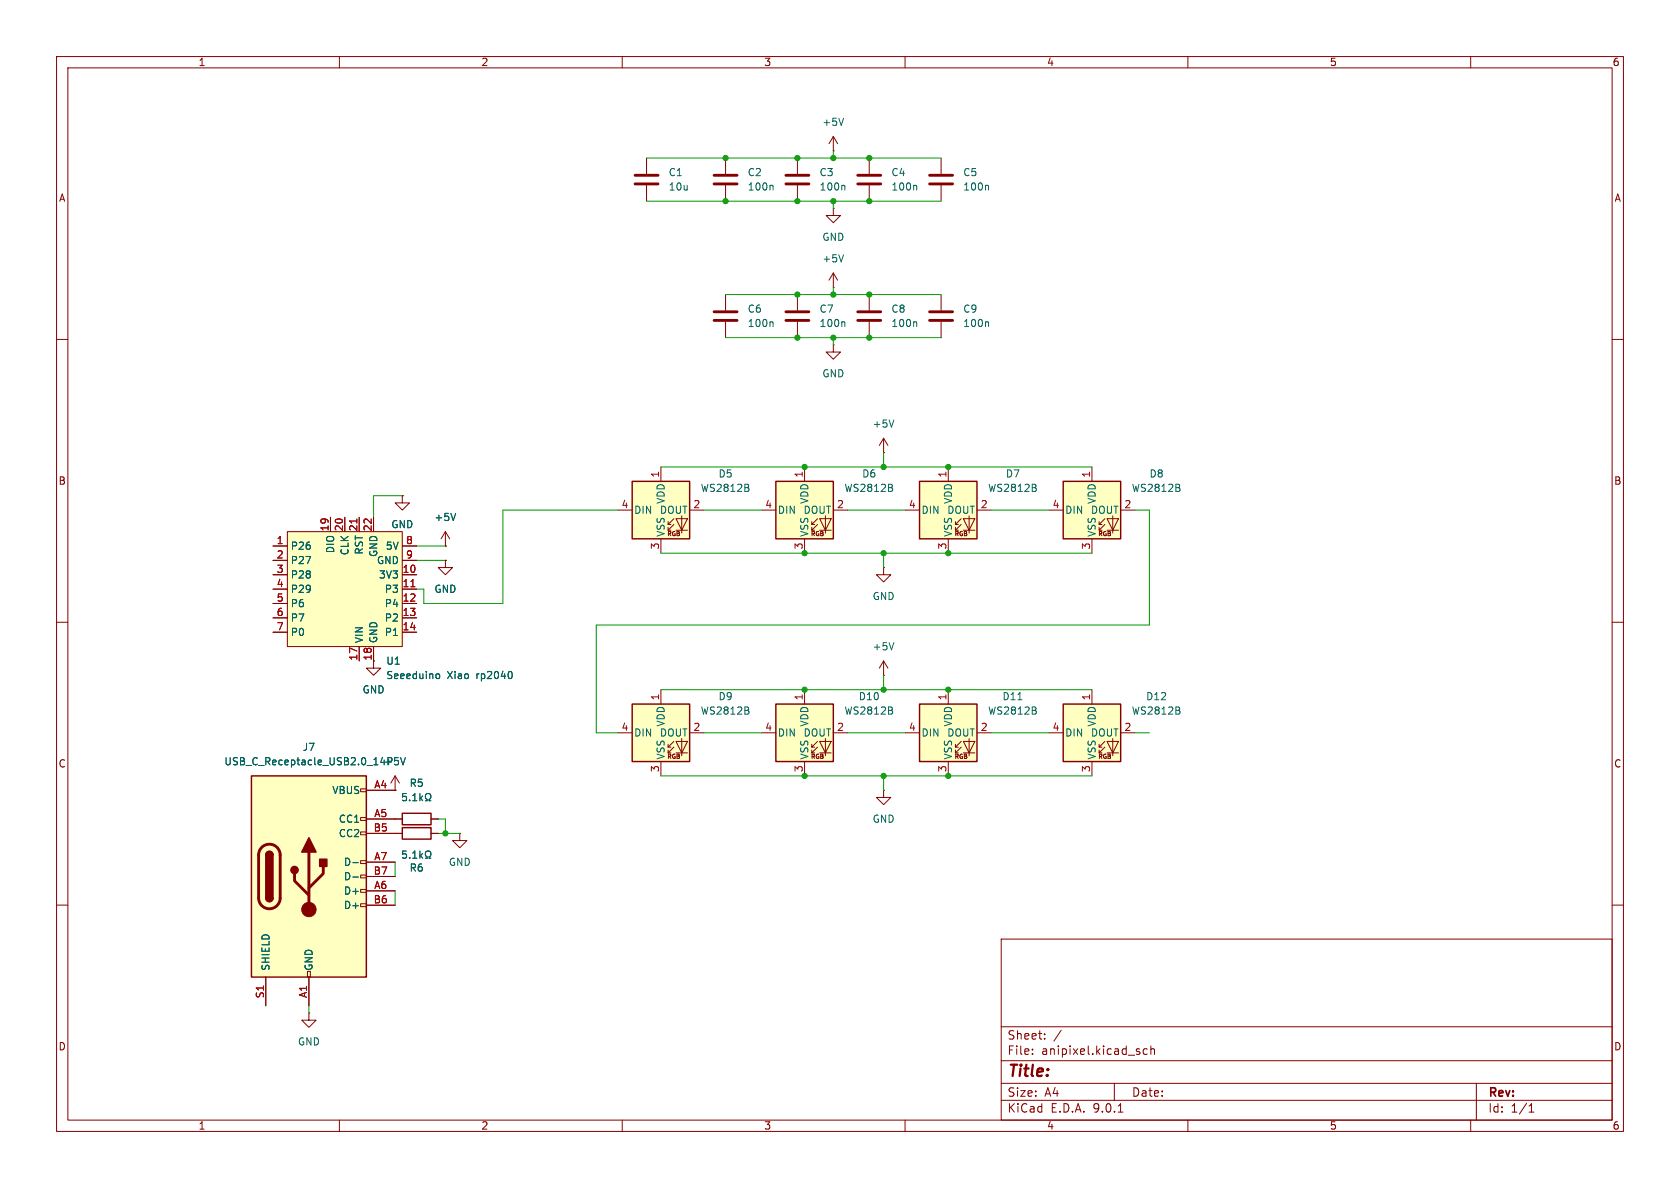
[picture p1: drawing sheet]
<svg xmlns="http://www.w3.org/2000/svg" width="297mm" height="210mm" viewBox="0 0 297 210" stroke-linecap="round" stroke-linejoin="round" font-family="sans-serif">
<g fill="none" stroke="#840000" stroke-width=".18">
<path d="M10 10h277v190h-277zM12 12h273v186h-273zM60 10v2M110 10v2M160 10v2M210 10v2M260 10v2M147.3 26.7h.1M147.3 24.1l-.7 1.3M147.3 24.1l.8 1.3M147.3 24.1v2.6M166.4 27.9v2.8"/>
<path d="M166.4 32.8v2.8M141 52.1v2.8M141 56.9v2.8M10 60h2M285 60h2M10 110h2M156.2 119.4h.1M156.2 116.8l-.8 1.3M156.2 116.8l.8 1.3M156.2 116.8v2.6M285 110h2M10 160h2"/>
<path d="M177 166h108v32h-108zM285 160h2M60 198v2M110 198v2M160 198v2M177 194.5h108M177 191.5h108M177 187.5h108M177 181.5h108M182.5 186.3v.1M182.5 185.5v.1M184.7 183.6v.1"/>
<path d="M184.7 182.8v.1M187.6 182.1l-1.3 2M197 191.5v3M197.7 196.6h.8M202.8 185.5l-.4-.1-.3 .3v.4l.1 .2h.6M203.5 185.5l.2-.1 .3 .1 .1 .9M203.5 184.9v1.5M210 198v2M260 198v2M261 191.5v6.5M270.3 196.6h.9M270.3 195.5l.4-.4v1.5"/>
</g>
<path d="M149.1 20.9l-.4 1.3M174.6 32.8l.2 .1v.7M149.2 56.9l.2 .2v.6M158 113.6l-.4 1.3" fill="none" stroke="#006464" stroke-width=".18"/>
<path d="M164.3 31h4.1M164.3 32.5h4.1M138.9 55.1h4.1M138.9 56.6h4.1" fill="none" stroke="#840000" stroke-width=".51"/>
<path d="M111.8 85.1h10.1v10.2h-10.1z" fill="#ffffc2"/>
<g fill="none" stroke="#840000" stroke-width=".18">
<path d="M128.3 52.1v2.8M128.3 56.9v2.8M109.2 90.2h2.6M116.8 82.6v2.5M116.8 95.3v2.5M118.1 92.7h.5M118.1 93.7h.5M119.1 91.7l-1 1v-.5M119.1 92.7l-1 1v-.5M119.5 91.7h2l-1 2zM119.5 93.7h2M120.5 91.2v3"/>
<path d="M121.9 90.2h2.6"/>
</g>
<path d="M111.8 85.1h10.1v10.2h-10.1z" fill="none" stroke="#840000" stroke-width=".25"/>
<path d="M136.5 56.9l.2 .2v.6M132.3 86.3l.1 .1-.1 .4M132.3 85.7v.4" fill="none" stroke="#006464" stroke-width=".18"/>
<path d="M126.2 55.1h4.1M126.2 56.6h4.1" fill="none" stroke="#840000" stroke-width=".51"/>
<path d="M162.6 85.1h10.1v10.2h-10.1z" fill="#ffffc2"/>
<path d="M160 90.2h2.6M167.6 82.6v2.5M167.6 95.3v2.5M168.9 92.7h.5M168.9 93.7h.5M169.9 91.7l-1 1v-.5M169.9 92.7l-1 1v-.5M170.3 91.7h2l-1 2zM170.3 93.7h2M171.3 91.2v3M172.7 90.2h2.6" fill="none" stroke="#840000" stroke-width=".18"/>
<path d="M162.6 85.1h10.1v10.2h-10.1z" fill="none" stroke="#840000" stroke-width=".25"/>
<path d="M183.1 86.3l.1 .1-.1 .4M183.1 85.7v.4" fill="none" stroke="#006464" stroke-width=".18"/>
<path d="M162.6 124.5h10.1v10.1h-10.1z" fill="#ffffc2"/>
<g fill="none" stroke="#840000" stroke-width=".18">
<path d="M114.3 27.9v2.8M114.3 32.8v2.8M160 129.5h2.6M167.6 121.9v2.6M167.6 134.6v2.6M168.9 132.1h.5M168.9 133.1h.5M169.9 131.1l-1 1v-.5M169.9 132.1l-1 1v-.5M170.3 131.1h2l-1 2zM170.3 133.1h2M171.3 130.6v3"/>
<path d="M172.7 129.5h2.6"/>
</g>
<path d="M162.6 124.5h10.1v10.1h-10.1z" fill="none" stroke="#840000" stroke-width=".25"/>
<path d="M179.9 123.7h.8M183.1 125.6l.1 .2-.1 .4M183.1 125.1v.4" fill="none" stroke="#006464" stroke-width=".18"/>
<path d="M112.3 31h4M112.3 32.5h4" fill="none" stroke="#840000" stroke-width=".51"/>
<path d="M111.8 124.5h10.1v10.1h-10.1z" fill="#ffffc2"/>
<g fill="none" stroke="#840000" stroke-width=".18">
<path d="M109.2 129.5h2.6M116.8 121.9v2.6M116.8 134.6v2.6M118.1 132.1h.5M118.1 133.1h.5M119.1 131.1l-1 1v-.5M119.1 132.1l-1 1v-.5M119.5 131.1h2l-1 2zM119.5 133.1h2M120.5 130.6v3M121.9 129.5h2.6M54.6 179.1v1.2h-1.3l1.3 1.3 1.3-1.3h-1.3"/>
<path d="M54.6 179.1h.1"/>
</g>
<path d="M111.8 124.5h10.1v10.1h-10.1z" fill="none" stroke="#840000" stroke-width=".25"/>
<path d="M132.3 125.6l.1 .2-.1 .4M132.3 125.1v.4" fill="none" stroke="#006464" stroke-width=".18"/>
<path d="M137.2 124.5h10.1v10.1h-10.1z" fill="#ffffc2"/>
<g fill="none" stroke="#840000" stroke-width=".18">
<path d="M71.1 87.6v1.3h1.3l-1.3 1.3-1.3-1.3h1.3M71.1 87.6h.1M66 116.8v1.3h1.3l-1.3 1.3-1.2-1.3h1.2M134.6 129.5h2.6M142.2 121.9v2.6M142.2 134.6v2.6M143.5 132.1h.5M143.5 133.1h.5M144.5 131.1l-1 1v-.5M144.5 132.1l-1 1v-.5M144.9 131.1h2l-1 2zM144.9 133.1h2"/>
<path d="M145.9 130.6v3M147.3 129.5h2.6"/>
</g>
<path d="M137.2 124.5h10.1v10.1h-10.1z" fill="none" stroke="#840000" stroke-width=".25"/>
<path d="M157.7 125.6l.1 .2-.1 .4M157.7 125.1v.4" fill="none" stroke="#006464" stroke-width=".18"/>
<path d="M137.2 85.1h10.1v10.2h-10.1z" fill="#ffffc2"/>
<g fill="none" stroke="#840000" stroke-width=".18">
<path d="M134.6 90.2h2.6M142.2 82.6v2.5M142.2 95.3v2.5M143.5 92.7h.5M143.5 93.7h.5M144.5 91.7l-1 1v-.5M144.5 92.7l-1 1v-.5M144.9 91.7h2l-1 2zM144.9 93.7h2M145.9 91.2v3M147.3 90.2h2.6M156.2 100.3v1.3h1.3l-1.3 1.3-1.3-1.3h1.3"/>
<path d="M156.2 100.3h.1"/>
</g>
<path d="M137.2 85.1h10.1v10.2h-10.1z" fill="none" stroke="#840000" stroke-width=".25"/>
<path d="M157.7 86.3l.1 .1-.1 .4M157.7 85.7v.4" fill="none" stroke="#006464" stroke-width=".18"/>
<path d="M50.8 94h20.3v20.3h-20.3z" fill="#ffffc2"/>
<g fill="none" stroke="#840000" stroke-width=".18">
<path d="M147.3 61v1.2h1.3l-1.3 1.3-1.3-1.3h1.3M147.3 61h.1M156.2 77.5l-.8 1.2M156.2 77.5l.8 1.2M156.2 77.5v2.5M48.3 96.5h2.5M48.3 99.1h2.5M50.8 94h20.3v20.3h-20.3zM58.4 91.4v2.6M61 91.4v2.6M63.5 91.4v2.6M66 91.4v2.6"/>
<path d="M71.1 96.5h2.6M71.1 99.1h2.6M156.2 80h.1M48.3 101.6h2.5M48.3 104.1h2.5M48.3 106.7h2.5M48.3 109.2h2.5M48.3 111.8h2.5M63.5 114.3v2.5M66 114.3v2.5M71.1 101.6h2.6M71.1 104.1h2.6"/>
<path d="M71.1 106.7h2.6M71.1 109.2h2.6M71.1 111.8h2.6"/>
</g>
<path d="M63.1 91.7v.8M72.6 103.7h.8" fill="none" stroke="#a90000" stroke-width=".18"/>
<path d="M158 74.2l-.4 1.3M77.2 119.2l.3-.1 .2 .3-.1 .5h-.4M90.4 118.8l.1 .4-.1 .7" fill="none" stroke="#006464" stroke-width=".18"/>
<path d="M188 85.1h10.1v10.2h-10.1z" fill="#ffffc2"/>
<g fill="none" stroke="#840000" stroke-width=".18">
<path d="M153.7 52.1v2.8M153.7 56.9v2.8M166.4 52.1v2.8M166.4 56.9v2.8M185.4 90.2h2.6M193 82.6v2.5M193 95.3v2.5M194.3 92.7h.5M194.3 93.7h.5M195.3 91.7l-1 1v-.5M195.3 92.7l-1 1v-.5M195.7 91.7h2l-1 2z"/>
<path d="M195.7 93.7h2M196.7 91.2v3M198.1 90.2h2.6M81.3 147.3v1.3h-1.3l1.3 1.3 1.2-1.3h-1.2M81.3 147.3h.1"/>
</g>
<path d="M188 85.1h10.1v10.2h-10.1z" fill="none" stroke="#840000" stroke-width=".25"/>
<path d="M161.9 56.9l.2 .2v.6M174.6 56.9l.2 .2v.6M208.5 86.3l.1 .1-.1 .4M208.5 85.7v.4" fill="none" stroke="#006464" stroke-width=".18"/>
<path d="M151.6 55.1h4.1M151.6 56.6h4.1M164.3 55.1h4.1M164.3 56.6h4.1" fill="none" stroke="#840000" stroke-width=".51"/>
<path d="M188 124.5h10.1v10.1h-10.1z" fill="#ffffc2"/>
<g fill="none" stroke="#840000" stroke-width=".18">
<path d="M128.3 27.9v2.8M128.3 32.8v2.8M141 27.9v2.8M141 32.8v2.8M147.3 36.8v1.3h1.3l-1.3 1.3-1.3-1.3h1.3M147.3 36.8h.1M153.7 27.9v2.8M153.7 32.8v2.8M147.3 50.8h.1M147.3 48.3l-.7 1.2M147.3 48.3l.8 1.2M147.3 48.3v2.5"/>
<path d="M69.8 139.7h.1M69.8 137.2l-.7 1.2M69.8 137.2l.8 1.2M69.8 137.2v2.5M156.2 139.7v1.3h1.3l-1.3 1.2-1.3-1.2h1.3M156.2 139.7h.1M185.4 129.5h2.6M193 121.9v2.6M193 134.6v2.6M194.3 132.1h.5M194.3 133.1h.5M195.3 131.1l-1 1v-.5"/>
<path d="M195.3 132.1l-1 1v-.5M195.7 131.1h2l-1 2zM195.7 133.1h2M196.7 130.6v3M198.1 129.5h2.6M69.8 144.8h1.3M69.8 147.3h1.3M76.2 144.8h1.3M76.2 147.3h1.3"/>
</g>
<path d="M188 124.5h10.1v10.1h-10.1zM71.1 143.8h5.1v2h-5.1zM71.1 146.3h5.1v2h-5.1z" fill="none" stroke="#840000" stroke-width=".25"/>
<g fill="none" stroke="#006464" stroke-width=".18">
<path d="M136.5 32.8l.2 .1v.7M149.2 32.8l.2 .1v.7M161.9 32.8l.2 .1v.7M149.1 45l-.4 1.3M71.7 133.9l-.5 1.3M208.5 125.6l.1 .2-.1 .4M208.5 125.1v.4M71.8 140.3h-.6v.6l.1-.1h.5l.1 .2-.1 .4-.2 .1-.4-.1M71.8 150.4h-.6v.6l.1-.1 .5 .1 .1 .2-.1 .4-.2 .1-.4-.1M72.4 141.4v.1M72.4 151.6v.1M73 141.5h.7"/>
<path d="M73 140.6l.3-.3v1.2M73 150.8l.3-.4v1.3M73 151.7h.7M74.2 140.3v1.2M74.2 150.4v1.3M74.4 141.1l.3 .4M74.4 151.2l.3 .5M74.7 140.7l-.5 .5M74.7 150.9l-.5 .4M75.2 141.5h.3v-.2a.54 .54 0 0 1-.3-.7 .54 .54 0 0 1 .8-.3 .58 .58 0 0 1-.1 1v.2h.3M75.2 151.7h.3v-.2a.54 .54 0 0 1-.3-.8 .54 .54 0 0 1 .8-.2 .58 .58 0 0 1-.1 1v.2h.3"/>
</g>
<path d="M126.2 31h4.1M126.2 32.5h4.1M138.9 31h4.1M138.9 32.5h4.1M151.6 31h4.1M151.6 32.5h4.1" fill="none" stroke="#840000" stroke-width=".51"/>
<path d="M44.4 137.2h20.4v35.5h-20.4z" fill="#ffffc2"/>
<g fill="none" stroke="#840000" stroke-width=".18">
<path d="M48.3 96.5h2.5M48.3 99.1h2.5M58.4 91.4v2.6M61 91.4v2.6M63.5 91.4v2.6M66 91.4v2.6M71.1 87.6h.1M71.1 96.5h2.6M71.1 99.1h2.6M78.7 96.5h.1M78.7 99.1v1.2h1.3l-1.3 1.3-1.2-1.3h1.2M78.7 99.1h.1"/>
<path d="M78.7 94l-.7 1.3M78.7 94l.8 1.3M78.7 94v2.5M48.3 101.6h2.5M48.3 104.1h2.5M48.3 106.7h2.5M48.3 109.2h2.5M48.3 111.8h2.5M63.5 114.3v2.5M66 114.3v2.5M71.1 101.6h2.6M71.1 104.1h2.6"/>
<path d="M71.1 106.7h2.6M71.1 109.2h2.6M71.1 111.8h2.6M63.8 139.4h1v.6h-1zM64.8 139.7h5M69.8 139.7h.1M63.8 144.5h1v.5h-1zM63.8 147.1h1v.5h-1zM63.8 152.1h1v.6h-1zM63.8 154.7h1v.5h-1zM63.8 157.2h1v.5h-1zM63.8 159.8h1v.5h-1z"/>
<path d="M64.8 144.8h6.3M64.8 147.3h6.3M64.8 152.4h5M64.8 154.9h5M64.8 157.5h5M76.2 144.8h1.3M76.2 147.3h1.3M47 172.7v5.1M54.4 171.7h.5v1h-.5zM54.6 172.7v5.1M64.8 160h5"/>
</g>
<path d="M44.4 137.2h20.4v35.5h-20.4zM47 151.1a.64 .64 0 0 1 .6-.6 .64 .64 0 0 1 .7 .6M47 158.8a.64 .64 0 0 0 .6 .6 .64 .64 0 0 0 .7-.6" fill="none" stroke="#840000" stroke-width=".25"/>
<path d="M46.3 149.8a1.9 1.9 0 0 1 2-.4 1.9 1.9 0 0 1 1.2 1.7v7.7a1.91 1.91 0 0 1-1.9 1.8 1.91 1.91 0 0 1-1.9-1.8v-7.8l.2-.7zM52.1 154.4v1.3l2.5 2.5M54.6 150.6v10.2M57.1 153.2v1.2l-2.5 2.6" fill="none" stroke="#840000" stroke-width=".51"/>
<g fill="#840000" stroke="#840000" stroke-width=".25">
<path d="M47 151.1h1.3v7.7h-1.3z"/>
<path d="M47.2 150.7a.64 .64 0 0 1 .7-.2 .64 .64 0 0 1 .4 .6h-1.3z"/>
<path d="M47 158.8h1.3a.64 .64 0 0 1-.7 .6 .64 .64 0 0 1-.6-.6z"/>
<path d="M54.6 148.1l1.3 2.5h-2.6z"/>
<path d="M56.5 151.9h1.3v1.3h-1.3z"/>
<circle cx="52.1" cy="153.8" r=".63"/>
</g>
<circle cx="54.6" cy="160.8" r="1.27" fill="#840000" stroke="#840000" stroke-width=".18"/>
<g fill="none" stroke="#006464" stroke-width=".18">
<path d="M80.6 90.7l-.5 1.3M77.2 119.2l.3-.1 .2 .3-.1 .5h-.4M90.4 118.8l.1 .4-.1 .7M71.7 133.9l-.5 1.3M62.4 152.5h1M62.4 155h1M71.8 150.4h-.6v.6l.1-.1 .5 .1 .1 .2-.1 .4-.2 .1-.4-.1M71.8 140.3h-.6v.6l.1-.1h.5l.1 .2-.1 .4-.2 .1-.4-.1M72.4 151.6v.1M72.4 141.4v.1M73 151.7h.7M73 140.6l.3-.3v1.2"/>
<path d="M73 150.8l.3-.4v1.3M73 141.5h.7M74.2 140.3v1.2M74.2 150.4v1.3M74.4 151.2l.3 .5M74.4 141.1l.3 .4M74.7 150.9l-.5 .4M74.7 140.7l-.5 .5M75.2 151.7h.3v-.2a.54 .54 0 0 1-.3-.8 .54 .54 0 0 1 .8-.2 .58 .58 0 0 1-.1 1v.2h.3M75.2 141.5h.3v-.2a.54 .54 0 0 1-.3-.7 .54 .54 0 0 1 .8-.3 .58 .58 0 0 1-.1 1v.2h.3"/>
</g>
<g fill="none" stroke="#009600" stroke-width=".18">
<path d="M114.3 35.6h52.1M114.3 27.9h52.1M147.3 26.7v1.2M147.3 35.6v1.2M128.3 52.1h38.1M128.3 59.7h38.1M147.3 50.8v1.3M147.3 59.7v1.3M71.1 87.6h-5.1v3.8M73.7 99.1h5M73.7 96.5h5M109.2 90.2h-20.3v16.5h-14v-2.6h-1.2"/>
<path d="M116.8 82.6h76.2M116.8 97.8h76.2M124.5 90.2h10.1M149.9 90.2h10.1M156.2 80v2.6M156.2 97.8v2.5M175.3 90.2h10.1M200.7 90.2h2.5v20.3h-97.8v19h3.8M156.2 119.4v2.5M116.8 137.2h76.2M116.8 121.9h76.2M124.5 129.5h10.1"/>
<path d="M149.9 129.5h10.1M156.2 137.2v2.5M175.3 129.5h10.1M200.7 129.5h2.5M69.8 152.4v2.5M69.8 157.5v2.5M77.5 147.3h3.8M77.5 144.8h1.2v2.5M54.6 177.8v1.3"/>
</g>
<path d="M63.1 91.7v.8M72.6 103.7h.8" fill="none" stroke="#a90000" stroke-width=".18"/>
<g fill="#009600" stroke="#009600" stroke-width=".18">
<circle cx="153.7" cy="52.1" r=".46"/>
<circle cx="147.3" cy="35.6" r=".46"/>
<circle cx="141" cy="35.6" r=".46"/>
<circle cx="147.3" cy="52.1" r=".46"/>
<circle cx="147.3" cy="59.7" r=".46"/>
<circle cx="153.7" cy="59.7" r=".46"/>
<circle cx="141" cy="27.9" r=".46"/>
<circle cx="128.3" cy="27.9" r=".46"/>
<circle cx="153.7" cy="35.6" r=".46"/>
<circle cx="147.3" cy="27.9" r=".46"/>
<circle cx="153.7" cy="27.9" r=".46"/>
<circle cx="141" cy="52.1" r=".46"/>
<circle cx="128.3" cy="35.6" r=".46"/>
<circle cx="142.2" cy="121.9" r=".46"/>
<circle cx="156.2" cy="121.9" r=".46"/>
<circle cx="156.2" cy="137.2" r=".46"/>
<circle cx="141" cy="59.7" r=".46"/>
<circle cx="142.2" cy="97.8" r=".46"/>
<circle cx="142.2" cy="137.2" r=".46"/>
<circle cx="142.2" cy="82.6" r=".46"/>
<circle cx="156.2" cy="97.8" r=".46"/>
<circle cx="156.2" cy="82.6" r=".46"/>
<circle cx="167.6" cy="121.9" r=".46"/>
<circle cx="167.6" cy="137.2" r=".46"/>
<circle cx="167.6" cy="97.8" r=".46"/>
<circle cx="167.6" cy="82.6" r=".46"/>
<circle cx="78.7" cy="147.3" r=".46"/>
</g>
<text font-size="2.8" fill="#840000" x="178" y="190.9">Title:</text>
<g font-size="2.1" fill="#840000">
<text x="178" y="184">Sheet:</text>
<text x="178" y="186.7">File:</text>
<text x="184.1" y="186.7">anipixel.kicad_sch</text>
<text x="178" y="196.9">KiCad</text>
<text x="178" y="194.1">Size:</text>
<text x="184.7" y="194.1">A4</text>
<text x="185.7" y="196.9">E.D.A.</text>
<text x="193.3" y="196.9">9.0.1</text>
<text x="200" y="194.1">Date:</text>
<text x="263" y="194.3">Rev:</text>
<text x="263" y="196.9">Id:</text>
<text x="267.1" y="196.9">1/1</text>
</g>
<g font-size="1.8" fill="#840000">
<text x="35" y="11.9">1</text>
<text x="85" y="11.9">2</text>
<text x="135" y="11.9">3</text>
<text x="185" y="11.9">4</text>
<text x="235" y="11.9">5</text>
<text x="285" y="11.9">6</text>
<text x="10.3" y="35.9">A</text>
<text x="285.3" y="35.9">A</text>
<text x="10.3" y="85.9">B</text>
<text x="285.3" y="85.9">B</text>
<text x="65.8" y="116.9" transform="rotate(-90 65.8 116.9)">18</text>
<text x="10.3" y="135.9">C</text>
<text x="285.3" y="135.9">C</text>
<text x="10.3" y="185.9">D</text>
<text x="285.3" y="185.9">D</text>
<text x="35" y="199.9">1</text>
<text x="85" y="199.9">2</text>
<text x="135" y="199.9">3</text>
<text x="185" y="199.9">4</text>
<text x="235" y="199.9">5</text>
<text x="285" y="199.9">6</text>
</g>
<g font-size="1.8" fill="#006464">
<text x="145.3" y="22.5">+5V</text>
<text x="118.1" y="31.3">C1</text>
<text x="118.1" y="33.9">10u</text>
<text x="132.1" y="31.3">C2</text>
<text x="132.1" y="33.9">100n</text>
<text x="144.8" y="31.3">C3</text>
<text x="144.8" y="33.9">100n</text>
<text x="157.5" y="31.3">C4</text>
<text x="157.5" y="33.9">100n</text>
<text x="170.2" y="31.3">C5</text>
<text x="170.2" y="33.9">100n</text>
<text x="145.3" y="42.8">GND</text>
<text x="145.3" y="46.6">+5V</text>
<text x="132.1" y="55.5">C6</text>
<text x="132.1" y="58">100n</text>
<text x="144.8" y="55.5">C7</text>
<text x="144.8" y="58">100n</text>
<text x="157.5" y="55.5">C8</text>
<text x="157.5" y="58">100n</text>
<text x="170.2" y="55.5">C9</text>
<text x="170.2" y="58">100n</text>
<text x="145.3" y="66.9">GND</text>
<text x="154.2" y="75.8">+5V</text>
<text x="117.7" y="89.2" transform="rotate(-90 117.7 89.2)">VDD</text>
<text x="123.8" y="87.2">WS2812B</text>
<text x="126.9" y="84.6">D5</text>
<text x="143.1" y="89.2" transform="rotate(-90 143.1 89.2)">VDD</text>
<text x="149.2" y="87.2">WS2812B</text>
<text x="152.3" y="84.6">D6</text>
<text x="168.5" y="89.2" transform="rotate(-90 168.5 89.2)">VDD</text>
<text x="174.6" y="87.2">WS2812B</text>
<text x="177.7" y="84.6">D7</text>
<text x="193.9" y="89.2" transform="rotate(-90 193.9 89.2)">VDD</text>
<text x="200" y="87.2">WS2812B</text>
<text x="203.1" y="84.6">D8</text>
<text x="69.1" y="93.6">GND</text>
<text x="76.7" y="92.3">+5V</text>
<text x="112" y="91">DIN</text>
<text x="116.6" y="91">DOUT</text>
<text x="117.7" y="95" transform="rotate(-90 117.7 95)">VSS</text>
<text x="137.4" y="91">DIN</text>
<text x="142" y="91">DOUT</text>
<text x="143.1" y="95" transform="rotate(-90 143.1 95)">VSS</text>
<text x="162.8" y="91">DIN</text>
<text x="167.4" y="91">DOUT</text>
<text x="168.5" y="95" transform="rotate(-90 168.5 95)">VSS</text>
<text x="188.2" y="91">DIN</text>
<text x="192.8" y="91">DOUT</text>
<text x="193.9" y="95" transform="rotate(-90 193.9 95)">VSS</text>
<text x="51.3" y="97.4">P26</text>
<text x="51.3" y="99.9">P27</text>
<text x="59.3" y="97.9" transform="rotate(-90 59.3 97.9)">DIO</text>
<text x="61.8" y="98.3" transform="rotate(-90 61.8 98.3)">CLK</text>
<text x="64.4" y="98.1" transform="rotate(-90 64.4 98.1)">RST</text>
<text x="66.5" y="99.9">GND</text>
<text x="66.9" y="98.6" transform="rotate(-90 66.9 98.6)">GND</text>
<text x="68.1" y="97.4">5V</text>
<text x="51.3" y="102.5">P28</text>
<text x="51.3" y="105">P29</text>
<text x="51.3" y="107.5">P6</text>
<text x="66.9" y="102.5">3V3</text>
<text x="67.9" y="105">P3</text>
<text x="67.9" y="107.5">P4</text>
<text x="76.7" y="105">GND</text>
<text x="154.2" y="106.3">GND</text>
<text x="51.3" y="110.1">P7</text>
<text x="51.3" y="112.6">P0</text>
<text x="64.4" y="113.8" transform="rotate(-90 64.4 113.8)">VIN</text>
<text x="66.9" y="113.8" transform="rotate(-90 66.9 113.8)">GND</text>
<text x="67.9" y="110.1">P2</text>
<text x="67.9" y="112.6">P1</text>
<text x="68.2" y="117.7">U1</text>
<text x="154.2" y="115.2">+5V</text>
<text x="64" y="122.8">GND</text>
<text x="68.2" y="120.2">Seeeduino</text>
<text x="79" y="120.2">Xiao</text>
<text x="84.3" y="120.2">rp2040</text>
<text x="126.9" y="124">D9</text>
<text x="151.7" y="124">D10</text>
<text x="177.1" y="124">D11</text>
<text x="202.5" y="124">D12</text>
<text x="112" y="130.4">DIN</text>
<text x="116.6" y="130.4">DOUT</text>
<text x="117.7" y="128.5" transform="rotate(-90 117.7 128.5)">VDD</text>
<text x="123.8" y="126.5">WS2812B</text>
<text x="137.4" y="130.4">DIN</text>
<text x="142" y="130.4">DOUT</text>
<text x="143.1" y="128.5" transform="rotate(-90 143.1 128.5)">VDD</text>
<text x="149.2" y="126.5">WS2812B</text>
<text x="162.8" y="130.4">DIN</text>
<text x="167.4" y="130.4">DOUT</text>
<text x="168.5" y="128.5" transform="rotate(-90 168.5 128.5)">VDD</text>
<text x="174.6" y="126.5">WS2812B</text>
<text x="188.2" y="130.4">DIN</text>
<text x="192.8" y="130.4">DOUT</text>
<text x="193.9" y="128.5" transform="rotate(-90 193.9 128.5)">VDD</text>
<text x="200" y="126.5">WS2812B</text>
<text x="39.6" y="135.5">USB_C_Receptacle_USB2.0_14P</text>
<text x="53.4" y="132.9">J7</text>
<text x="67.8" y="135.5">+5V</text>
<text x="117.7" y="134.4" transform="rotate(-90 117.7 134.4)">VSS</text>
<text x="143.1" y="134.4" transform="rotate(-90 143.1 134.4)">VSS</text>
<text x="168.5" y="134.4" transform="rotate(-90 168.5 134.4)">VSS</text>
<text x="193.9" y="134.4" transform="rotate(-90 193.9 134.4)">VSS</text>
<text x="58.7" y="140.6">VBUS</text>
<text x="72.3" y="139.3">R5</text>
<text x="59.8" y="145.6">CC1</text>
<text x="59.8" y="148.2">CC2</text>
<text x="154.2" y="145.6">GND</text>
<text x="60.7" y="153.3">D-</text>
<text x="60.7" y="155.8">D-</text>
<text x="72.3" y="154.3">R6</text>
<text x="79.2" y="153.3">GND</text>
<text x="60.7" y="158.3">D+</text>
<text x="60.7" y="160.9">D+</text>
<text x="47.9" y="171.7" transform="rotate(-90 47.9 171.7)">SHIELD</text>
<text x="55.5" y="171.7" transform="rotate(-90 55.5 171.7)">GND</text>
<text x="52.6" y="185">GND</text>
</g>
<g font-size="1.8" fill="#a90000">
<text x="109.8" y="89.9">4</text>
<text x="116.6" y="84.5" transform="rotate(-90 116.6 84.5)">1</text>
<text x="122.5" y="89.9">2</text>
<text x="135.2" y="89.9">4</text>
<text x="142" y="84.5" transform="rotate(-90 142 84.5)">1</text>
<text x="147.9" y="89.9">2</text>
<text x="160.6" y="89.9">4</text>
<text x="167.4" y="84.5" transform="rotate(-90 167.4 84.5)">1</text>
<text x="173.3" y="89.9">2</text>
<text x="186" y="89.9">4</text>
<text x="192.8" y="84.5" transform="rotate(-90 192.8 84.5)">1</text>
<text x="198.7" y="89.9">2</text>
<text x="58.2" y="94" transform="rotate(-90 58.2 94)">19</text>
<text x="60.7" y="94" transform="rotate(-90 60.7 94)">20</text>
<text x="63.2" y="94" transform="rotate(-90 63.2 94)">21</text>
<text x="65.8" y="94" transform="rotate(-90 65.8 94)">22</text>
<text x="48.8" y="96.3">1</text>
<text x="48.8" y="98.8">2</text>
<text x="48.8" y="101.3">3</text>
<text x="71.1" y="101.3">10</text>
<text x="71.7" y="96.3">8</text>
<text x="71.7" y="98.8">9</text>
<text x="116.6" y="97.2" transform="rotate(-90 116.6 97.2)">3</text>
<text x="142" y="97.2" transform="rotate(-90 142 97.2)">3</text>
<text x="167.4" y="97.2" transform="rotate(-90 167.4 97.2)">3</text>
<text x="192.8" y="97.2" transform="rotate(-90 192.8 97.2)">3</text>
<text x="48.8" y="103.9">4</text>
<text x="48.8" y="106.4">5</text>
<text x="71.1" y="103.9">11</text>
<text x="71.1" y="106.4">12</text>
<text x="48.8" y="109">6</text>
<text x="48.8" y="111.5">7</text>
<text x="71.1" y="109">13</text>
<text x="71.1" y="111.5">14</text>
<text x="63.2" y="116.9" transform="rotate(-90 63.2 116.9)">17</text>
<text x="116.6" y="123.9" transform="rotate(-90 116.6 123.9)">1</text>
<text x="142" y="123.9" transform="rotate(-90 142 123.9)">1</text>
<text x="167.4" y="123.9" transform="rotate(-90 167.4 123.9)">1</text>
<text x="192.8" y="123.9" transform="rotate(-90 192.8 123.9)">1</text>
<text x="109.8" y="129.3">4</text>
<text x="122.5" y="129.3">2</text>
<text x="135.2" y="129.3">4</text>
<text x="147.9" y="129.3">2</text>
<text x="160.6" y="129.3">4</text>
<text x="173.3" y="129.3">2</text>
<text x="186" y="129.3">4</text>
<text x="198.7" y="129.3">2</text>
<text x="116.6" y="136.6" transform="rotate(-90 116.6 136.6)">3</text>
<text x="142" y="136.6" transform="rotate(-90 142 136.6)">3</text>
<text x="167.4" y="136.6" transform="rotate(-90 167.4 136.6)">3</text>
<text x="192.8" y="136.6" transform="rotate(-90 192.8 136.6)">3</text>
<text x="66.1" y="139.4">A4</text>
<text x="66" y="147.1">B5</text>
<text x="66.1" y="144.5">A5</text>
<text x="66" y="154.7">B7</text>
<text x="66.1" y="152.1">A7</text>
<text x="66" y="159.8">B6</text>
<text x="66.1" y="157.2">A6</text>
<text x="46.7" y="176.6" transform="rotate(-90 46.7 176.6)">S1</text>
<text x="54.4" y="176.5" transform="rotate(-90 54.4 176.5)">A1</text>
</g>
<g font-size="1.1" fill="#840000">
<text x="117.8" y="95">RGB</text>
<text x="143.2" y="95">RGB</text>
<text x="168.6" y="95">RGB</text>
<text x="194" y="95">RGB</text>
<text x="117.8" y="134.3">RGB</text>
<text x="143.2" y="134.3">RGB</text>
<text x="168.6" y="134.3">RGB</text>
<text x="194" y="134.3">RGB</text>
</g>
</svg>
